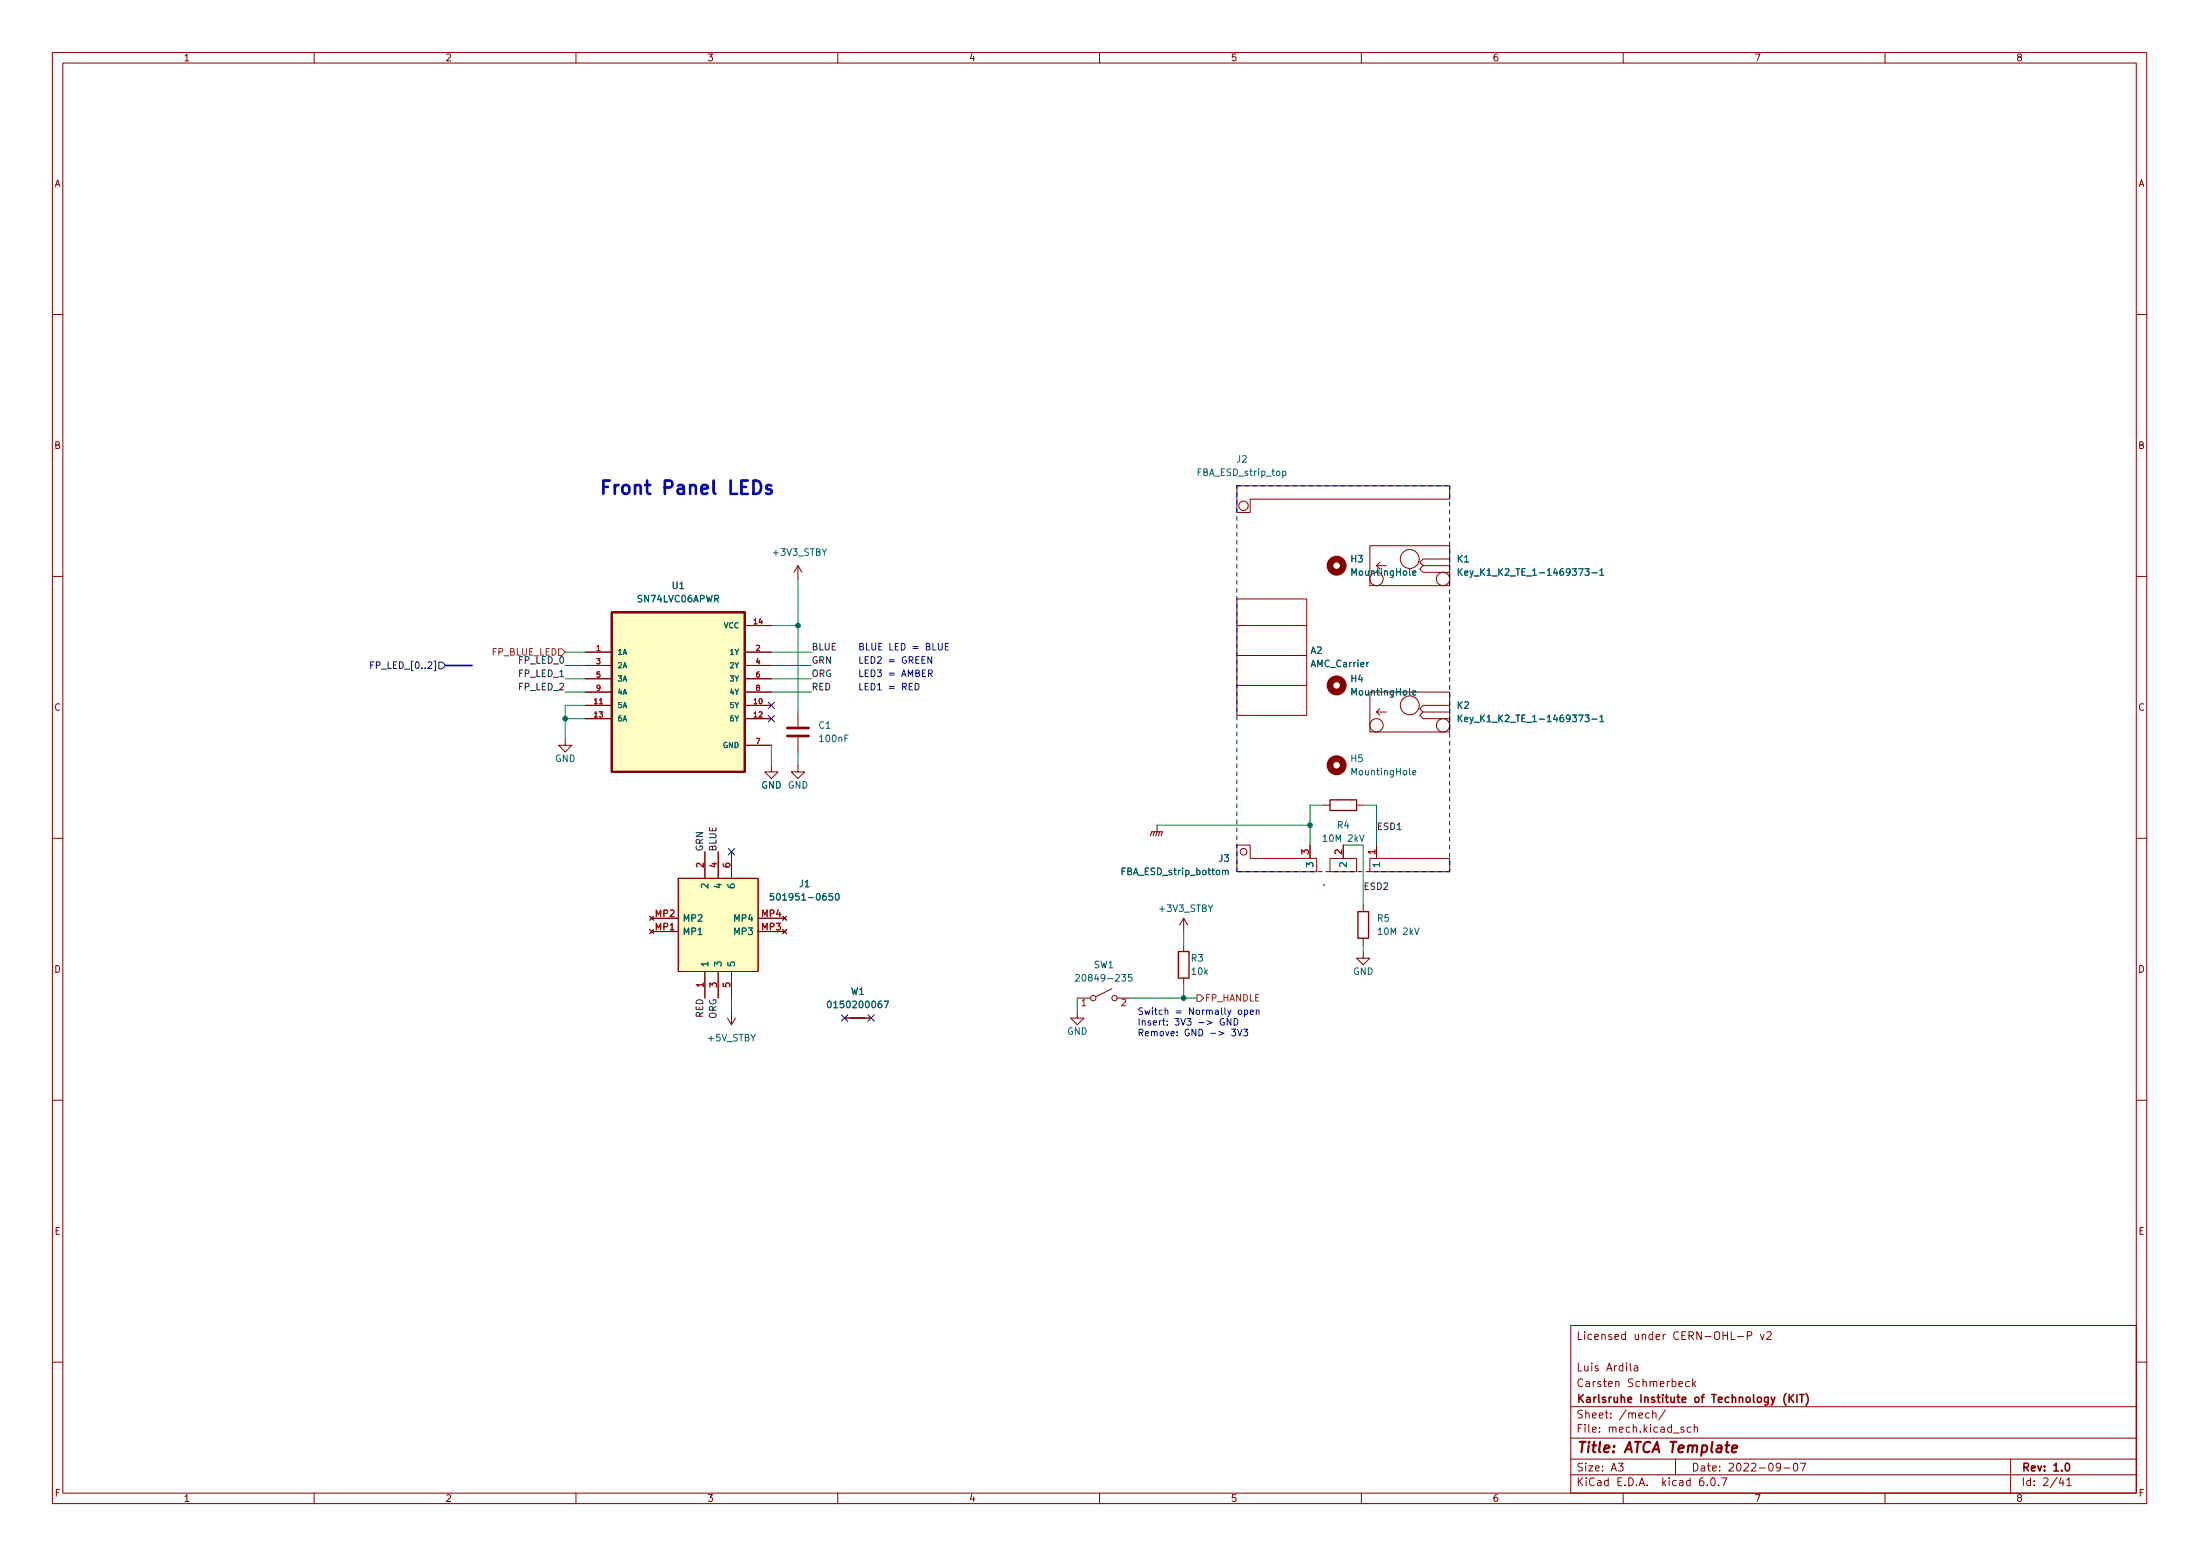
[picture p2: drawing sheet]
<svg xmlns="http://www.w3.org/2000/svg" width="420mm" height="297mm" viewBox="0 0 420 297" stroke-linecap="round" stroke-linejoin="round" font-family="sans-serif">
<g fill="none" stroke="#840000" stroke-width=".19">
<path d="M10 10h400v277h-400zM12 12h396v273h-396zM60 10v2M110 10v2M160 10v2M210 10v2M260 10v2M310 10v2M360 10v2M10 60h2M408 60h2M236.2 92.7h40.7v2.6h-38.1v2.5h-2.6z"/>
<path d="M10 110h2M142.2 119.4h5.1M152.4 108l-.8 1.3M152.4 108v2.5M152.4 108l.8 1.3M236.2 114.3h13.4v22.3h-13.4zM236.2 119.4h13.4M261.6 104.2h15.3v7.6h-15.3zM262.9 108l.6 .6M263.5 107.4l-.6 .6h1.9M271.8 108l-.7 .6 .7 .7h5.1M276.9 106.7h-5.1l-.7 .7 .7 .6h5.1"/>
<path d="M408 110h2M111.8 124.5h5M111.8 134.7h5M111.8 137.2h5M111.8 127h5M111.8 129.6h5M111.8 132.1h5M142.2 124.5h5.1M142.2 134.7h5.1M142.2 137.2h5.1M142.2 127h5.1M142.2 129.6h5.1"/>
<path d="M142.2 132.1h5.1M152.4 135.9v2.8M236.2 130.8h13.4M236.2 125.1h13.4M261.6 132.1h15.3v7.6h-15.3zM262.9 135.9l.6 .7M263.5 135.3l-.6 .6h1.9M271.8 135.9l-.7 .7 .7 .6h5.1M276.9 134.7h-5.1l-.7 .6 .7 .6h5.1M107.9 141v1.3h1.3l-1.3 1.2-1.2-1.2h1.2M142.2 142.3h5.1M147.3 146.1v1.3h1.3l-1.3 1.2-1.3-1.2h1.3"/>
<path d="M152.4 146.1v1.3h1.3l-1.3 1.2-1.3-1.2h1.3M152.4 140.8v2.7M221 157.5v1.3M252.7 153.7h1.3M259.1 153.7h1.2M10 160h2M124.1 177.5l.7 .7M124.1 174.9l.7 .8M124.5 177.8h5M124.5 175.3h5M124.8 177.5l-.7 .7M124.8 174.9l-.7 .8"/>
<path d="M129.5 167.7h15.3v17.8h-15.3zM134.6 162.6v5.1M137.2 162.6v5.1M139.7 162.6v5.1M144.8 177.8h5.1M144.8 175.3h5.1M149.5 177.5l.7 .7M149.5 174.9l.7 .8M150.2 177.5l-.7 .7M150.2 174.9l-.7 .8M226.1 175.3l-.8 1.3M226.1 175.3v2.5"/>
<path d="M226.1 175.3l.7 1.3M236.2 161.3h2.6v2.6h12.7v2.5h-15.3zM250.2 161.3v2.6M252.7 168.9h.1M254 163.9h5.1v2.5h-5.1zM256.5 161.3v2.6M260.3 172.8v1.2M260.3 179.1v1.3M261.6 163.9h15.3v2.5h-15.3zM262.9 161.3v2.6M408 160h2M134.6 185.5v5"/>
<path d="M137.2 185.5v5M138.9 194.3l.8 1.3M139.7 185.5v5M139.7 193.1v2.5M140.5 194.3l-.8 1.3M161.3 194.3h5.1M205.7 193.1v1.2h1.3l-1.3 1.3-1.2-1.3h1.2M205.7 190.5h2.6M212.3 188.8l-3 1.5M213.4 190.5h2.5M226.1 180.4v1.2M226.1 186.7v1.3"/>
<path d="M260.3 181.6v1.3h1.3l-1.3 1.3-1.2-1.3h1.2M10 210h2M408 210h2M300 253h108v32h-108zM331.9 255.1h1.1M333.7 255l.7-.1 .2-.2-.1-.3-.2-.2h-.6v1.5M336.2 254.7l.4 1 .3-1M337.4 254.4l.6-.2 .2 .2 .1 .2-.9 1.1h.9M10 260h2M300 278.5h108M300 274.5h108M300 268.5h108"/>
<path d="M309.1 279.3h.9l-.5 .6 .4 .1v.7l-.2 .1-.6-.1M311.4 260.2v1.3l.2 .2M312.1 260.8h.6l.1 .9M312.8 261.1h-.5a.29 .29 0 0 0-.2 .3 .29 .29 0 0 0 .2 .3l.5-.1M315 269.8l-.4-.1-.3 .3 .1 .6h.6M315.6 269.9l.3-.2 .3 .1 .1 .9M315.6 269.2v1.5M318.1 269.1l-1.3 2M320 278.5v3M320.6 264.2l.8-.1-.1-.3-.4-.1-.3 .2 .1 .7h.6M321.6 272.5l-.4-.1-.2 .2 .1 .2 .5 .2v.3h-.6M322.6 263.8l-.4-.1-.3 .3 .2 .6h.5"/>
<path d="M322.9 272.5l-.4-.1-.3 .3 .2 .6h.5M323.3 263.2v1.5M323.4 264.1l.4 .6M323.6 272.6l.2-.2 .3 .1 .1 .9M323.6 271.9v1.5M323.8 263.7l-.5 .6M340.1 280l-.3 .2h-.3l-.3-.2 .2-.6 .4-.1 .2 .2a.99 .99 0 0 1-.4 1.3h-.2M342.7 279.4l.2-.1a.8 .8 0 0 1 .5 .8 .8 .8 0 0 1-.5 .7 1 1 0 0 1-.2-1.4zM343.8 279.3h1.1l-.7 1.5M384 278.5v6.5M408 260h2M60 285v2"/>
<path d="M110 285v2M160 285v2M210 285v2M260 285v2M300 281.5h108M310 285v2M325.3 282.1a.59 .59 0 0 0-.7 .7v.5l.1 .2 .4 .1 .3-.1v-.5l-.1-.2-.4-.1-.3 .3M326.1 283.5v.1M326.8 282.3l.3-.2a.8 .8 0 0 1 .5 .8 .8 .8 0 0 1-.5 .7l-.3-.1-.1-.5zM328.2 283.5v.1M328.8 282.1h1l-.7 1.5M340.7 280.2h1.2"/>
<path d="M360 285v2M393.6 282l-.3 1.1h.9M394 282.6v1M394.7 282.5l.4-.4v1.5M394.7 283.6h.9"/>
<circle cx="237.5" cy="96.6" r=".9"/>
<circle cx="262.9" cy="110.5" r="1.27"/>
<circle cx="269.2" cy="106.7" r="1.8"/>
<circle cx="275.6" cy="110.5" r="1.27"/>
<circle cx="262.9" cy="138.5" r="1.27"/>
<circle cx="269.2" cy="134.7" r="1.8"/>
<circle cx="275.6" cy="138.5" r="1.27"/>
<circle cx="237.5" cy="162.6" r=".63"/>
<circle cx="208.8" cy="190.5" r=".51"/>
<circle cx="212.9" cy="190.5" r=".51"/>
</g>
<path d="M341.1 266a1.73 1.73 0 0 0 0 2.3M341.7 266.2v1.5M341.9 266.9l.6 .8M342.5 266.2l-.8 .9M343.2 266.2v1.5M343.7 266.2h.8M344.1 266.2v1.5M344.9 266a1.73 1.73 0 0 1 0 2.3M394.6 279.4l.2-.1a.8 .8 0 0 1 .5 .8 .8 .8 0 0 1-.5 .7 1 1 0 0 1-.2-1.4z" fill="none" stroke="#840000" stroke-width=".3"/>
<path d="M329.5 275.9h.8M330.8 276.6l.9-.2v-.4l-.6-.1-.3 .3v.9h.8" fill="none" stroke="#840000" stroke-width=".4"/>
<path d="M254 152.7h5.1v2h-5.1zM259.3 174h2.1v5.1h-2.1zM162.6 194.3h2.5M225 181.6h2.1v5.1h-2.1z" fill="none" stroke="#840000" stroke-width=".25"/>
<g fill="none" stroke="#006464" stroke-width=".19">
<path d="M245 90l.3-.1 .3 .3-.1 .5h-.5M269.8 109.4l.6-.1-.1-.3h-.3l-.2 .2 .1 .6h.4M278.5 108.6v1.2M278.7 109.1l.5 .7M279.2 108.6l-.7 .7M279.7 109.4l.6-.1v-.3h-.4l-.2 .2 .1 .6h.5M304 109.3h1M305.5 108.9l.4-.3v1.2M305.5 109.8h.8M269.8 132.3l.6-.2-.1-.2-.3-.1-.2 .2 .1 .6h.4M278.5 136.5v1.3M278.7 137l.5 .8"/>
<path d="M279.2 136.5l-.7 .7M279.7 137.3l.6-.1v-.2l-.4-.1-.2 .2 .1 .6h.5M304 137.3h1M305.5 136.9l.4-.4v1.3M305.5 137.8h.8M151.4 149.3a.59 .59 0 0 0-.7 .5 .59 .59 0 0 0 .7 .6l.1-.5h-.2M152.8 149.2v1.3l-.8-1.3v1.3M153.4 149.2a.64 .64 0 0 1 .7 .6 .64 .64 0 0 1-.7 .7zM269.8 147.5l.6-.1-.1-.3h-.3l-.2 .2 .1 .6h.4M147.7 170.6h-.6v.6l.2-.2 .4 .1 .1 .2-.1 .4-.1 .1-.5-.1M159.7 170.6h.1a.68 .68 0 0 1 .5 .6 .68 .68 0 0 1-.5 .6 .84 .84 0 0 1-.1-1.2zM233.5 166.3l.2-.2 .3 .1v.8"/>
<path d="M234 166.3l.2-.2 .3 .1 .1 .8M158.1 191.2l.2-.1a.68 .68 0 0 1 .5 .6 .68 .68 0 0 1-.5 .7l-.3-.5zM168.8 191.1h.9l-.5 1.3M205.4 186.2l.5-.2 .3 .4-.8 .9h.8M216.1 186h-.6v.6l.2-.1 .4 .1 .1 .2-.1 .4-.1 .1-.5-.1"/>
</g>
<g fill="#ffffc2" stroke="#ffffc2" stroke-width=".19">
<path d="M129.5 167.7h15.3v17.8h-15.3z"/>
<path d="M116.8 116.9h25.4v30.5h-25.4z"/>
</g>
<path d="M150.4 139h4M150.4 140.5h4" fill="none" stroke="#840000" stroke-width=".51"/>
<g fill="none" stroke="#840000" stroke-width="1.3">
<circle cx="255.3" cy="108" r="1.27"/>
<circle cx="255.3" cy="130.8" r="1.27"/>
<circle cx="255.3" cy="146.1" r="1.27"/>
</g>
<path d="M219.7 159.5l.3-.7h2l-.3 .7M220.5 158.8l-.3 .7M221 158.8l-.3 .7M221.5 158.8l-.3 .7" fill="none" stroke="#840000" stroke-width=".2"/>
<path d="M116.8 116.9h25.4v30.5h-25.4z" fill="none" stroke="#840000" stroke-width=".41"/>
<g fill="none" stroke="#000084" stroke-width=".19">
<path d="M70.8 126.9h.4M71.4 126.3h-.6v1.3M83.8 126.4h.7l.6 .6-.6 .7h-.7zM146.7 134l1.2 1.3M146.7 136.6l1.2 1.2M147.9 134l-1.2 1.3M147.9 136.6l-1.2 1.2M139.1 162l1.2 1.2M140.3 162l-1.2 1.2M160.7 193.7l1.2 1.3M161.9 193.7l-1.2 1.3M165.8 193.7l1.2 1.3"/>
<path d="M167 193.7l-1.2 1.3"/>
</g>
<path d="M106.7 123.9h.6l.6 .6-.6 .6h-.6zM228.6 189.9h.6l.7 .6-.7 .7h-.6z" fill="none" stroke="#725600" stroke-width=".19"/>
<g fill="none" stroke="#0000c2" stroke-width=".19">
<path d="M174.8 130.4a.64 .64 0 0 1 .7 .7 .64 .64 0 0 1-.7 .6zM177.3 128.6l.6-.1 .2-.2-.1-.3-.7-.1v1.3M177.6 128.6l.5 .6M177.9 125.4v1.2l-.7-1.2v1.2M179.2 122.8v1l.2 .3h.3l.2-.3v-1M180.5 123.4h.5M181.1 122.8h-.6v1.3h.6M233.8 194.5a.59 .59 0 0 0-.8 .6 .59 .59 0 0 0 .8 .5v-.4h-.2M235.1 194.4v1.3l-.7-1.3v1.3M235.2 196.5h.8l-.4 .5 .3 .1v.5l-.1 .1-.6-.1M235.7 194.4a.64 .64 0 0 1 .7 .7 .64 .64 0 0 1-.7 .6zM236.4 196.5l.4 1.2 .4-1.2"/>
<path d="M236.6 192.9l.3-.1 .2 .3v.3l-.2 .3-.3-.1-.1-.2zM237.5 196.5h.8l-.4 .5 .3 .1v.5l-.1 .1-.6-.1M237.7 192.9l.4-.1 .2 .3-.1 .5h-.5M237.7 192.8v1.3M238.8 193.2l.6-.1-.1-.2-.3-.1-.2 .2v.6h.5M239.9 192.9l.2-.1 .3 .1 .1 .8M239.9 192.8v.9"/>
</g>
<path d="M143.9 91.7a1.34 1.34 0 0 1 1.4 .9 1.34 1.34 0 0 1-.4 1.6l-1 .1zM147.3 92.7l-.6-.1-.4 .3 .1 .4 .9 .3 .1 .2-.1 .4-.3 .1-.7-.1" fill="none" stroke="#0000c2" stroke-width=".51"/>
<path d="M236.2 92.7h40.7M276.9 92.7v73.7M236.2 166.4v-73.7M276.9 166.4h-40.7" fill="none" stroke="#0000c2" stroke-width=".19" stroke-dasharray=".8 .8"/>
<path d="M85.1 127h5.1" fill="none" stroke="#000084" stroke-width=".3"/>
<g fill="none" stroke="#009600" stroke-width=".19">
<path d="M147.3 119.4h5.1M152.4 110.5v25.4M107.9 137.2h3.9M107.9 127h3.9M107.9 129.6h3.9M107.9 132.1h3.9M107.9 124.5h3.9M111.8 134.7h-3.9v6.3M147.3 127h7.6M147.3 129.6h7.6M147.3 132.1h7.6M147.3 124.5h7.6"/>
<path d="M147.3 142.3v3.8M152.4 143.5v2.6M221 157.5h29.2M252.7 153.7h-2.5v7.6M260.3 153.7h2.6v7.6M226.1 177.8v2.6M256.5 161.3h3.8v11.5M139.7 190.5v2.6M205.7 190.5v2.6M215.9 190.5h12.7M226.1 188v2.5M260.3 180.4v1.2"/>
</g>
<g fill="#009600" stroke="#009600" stroke-width=".19">
<circle cx="250.2" cy="157.5" r=".46"/>
<circle cx="226.1" cy="190.5" r=".46"/>
<circle cx="152.4" cy="119.4" r=".46"/>
<circle cx="107.9" cy="137.2" r=".46"/>
</g>
<text font-size="3.5" fill="#0000c2" x="114.3" y="94.4">Front Panel LEDs</text>
<text font-size="2.8" fill="#840000" x="301" y="277.3">Title: ATCA Template</text>
<g font-size="2.1" fill="#840000">
<text x="301" y="255.8">Licensed under CERN-OHL-P v2</text>
<text x="301" y="261.8">Luis Ardila</text>
<text x="301" y="267.8">Karlsruhe Institute of Technology (KIT)</text>
<text x="301" y="264.8">Carsten Schmerbeck</text>
<text x="301" y="273.5">File: mech.kicad_sch</text>
<text x="301" y="270.8">Sheet: /mech/</text>
<text x="301" y="280.9">Size: A3</text>
<text x="323" y="280.9">Date: 2022-09-07</text>
<text x="386" y="280.9">Rev: 1.0</text>
<text x="301" y="283.7">KiCad E.D.A. kicad 6.0.7</text>
<text x="386" y="283.7">Id: 2/41</text>
</g>
<g font-size="1.8" fill="#840000">
<text x="35" y="11.7">1</text>
<text x="85" y="11.7">2</text>
<text x="135" y="11.7">3</text>
<text x="185" y="11.7">4</text>
<text x="235" y="11.7">5</text>
<text x="285" y="11.7">6</text>
<text x="335" y="11.7">7</text>
<text x="385" y="11.7">8</text>
<text x="10.3" y="35.7">A</text>
<text x="408.3" y="35.7">A</text>
<text x="10.3" y="85.7">B</text>
<text x="408.3" y="85.7">B</text>
<text x="10.3" y="135.7">C</text>
<text x="408.3" y="135.7">C</text>
<text x="10.3" y="185.7">D</text>
<text x="408.3" y="185.7">D</text>
<text x="10.4" y="235.7">E</text>
<text x="408.4" y="235.7">E</text>
<text x="10.4" y="285.7">F</text>
<text x="35" y="286.7">1</text>
<text x="85" y="286.7">2</text>
<text x="135" y="286.7">3</text>
<text x="185" y="286.7">4</text>
<text x="235" y="286.7">5</text>
<text x="285" y="286.7">6</text>
<text x="335" y="286.7">7</text>
<text x="385" y="286.7">8</text>
<text x="408.4" y="285.7">F</text>
</g>
<g font-size="1.8" fill="#006464">
<text x="236.2" y="88.3">J2</text>
<text x="228.8" y="90.8">FBA_ESD_strip_top</text>
<text x="147.8" y="106.1">+3V3_STBY</text>
<text x="258" y="107.4">H3</text>
<text x="278.3" y="107.4">K1</text>
<text x="128.4" y="112.4">U1</text>
<text x="258.4" y="109.9">MountingHole</text>
<text x="280.4" y="109.9">Key_K1_K2_TE_1-1469373-1</text>
<text x="121.9" y="115">SN74LVC06APWR</text>
<text x="250.3" y="124.8">A2</text>
<text x="250.5" y="127.4">AMC_Carrier</text>
<text x="258" y="130.2">H4</text>
<text x="258.4" y="132.8">MountingHole</text>
<text x="278.3" y="135.3">K2</text>
<text x="280.4" y="137.8">Key_K1_K2_TE_1-1469373-1</text>
<text x="156.4" y="139.1">C1</text>
<text x="156.7" y="141.6">100nF</text>
<text x="106" y="145.5">GND</text>
<text x="258" y="145.5">H5</text>
<text x="258.4" y="148">MountingHole</text>
<text x="145.4" y="150.5">GND</text>
<text x="253" y="160.7">10M 2kV</text>
<text x="255.4" y="158.2">R4</text>
<text x="214.4" y="167">FBA_ESD_strip_bottom</text>
<text x="232.8" y="164.5">J3</text>
<text x="250.8" y="165.4" transform="rotate(-90 250.8 165.4)">3</text>
<text x="257.2" y="165.4" transform="rotate(-90 257.2 165.4)">2</text>
<text x="263.5" y="165.4" transform="rotate(-90 263.5 165.4)">1</text>
<text x="135.3" y="169.4" transform="rotate(-90 135.3 169.4)">2</text>
<text x="137.8" y="169.4" transform="rotate(-90 137.8 169.4)">4</text>
<text x="140.3" y="169.4" transform="rotate(-90 140.3 169.4)">6</text>
<text x="148.5" y="171.9">501951-0650</text>
<text x="152.7" y="169.4">J1</text>
<text x="130.3" y="178.5">MP1</text>
<text x="130.3" y="175.9">MP2</text>
<text x="140.4" y="178.5">MP3</text>
<text x="140.4" y="175.9">MP4</text>
<text x="221.5" y="174.1">+3V3_STBY</text>
<text x="263.1" y="175.9">R5</text>
<text x="263.5" y="178.5">10M 2kV</text>
<text x="135.3" y="184.7" transform="rotate(-90 135.3 184.7)">1</text>
<text x="137.8" y="184.7" transform="rotate(-90 137.8 184.7)">3</text>
<text x="140.3" y="184.7" transform="rotate(-90 140.3 184.7)">5</text>
<text x="208.9" y="184.8">SW1</text>
<text x="227.5" y="183.6">R3</text>
<text x="162.5" y="189.9">W1</text>
<text x="206.6" y="187.4">20849-235</text>
<text x="227.7" y="186.1">10k</text>
<text x="258.4" y="186.1">GND</text>
<text x="158.9" y="192.4">0150200067</text>
<text x="203.8" y="197.5">GND</text>
<text x="135.3" y="198.8">+5V_STBY</text>
</g>
<g font-size="1.8" fill="#725600">
<text x="93.9" y="125.1">FP_BLUE_LED</text>
<text x="230.1" y="191.2">FP_HANDLE</text>
</g>
<g font-size="1.8" fill="#0f0f0f">
<text x="154.9" y="124.1">BLUE</text>
<text x="99.2" y="131.8">FP_LED_2</text>
<text x="99.2" y="129.2">FP_LED_1</text>
<text x="99.2" y="126.7">FP_LED_0</text>
<text x="154.9" y="126.7">GRN</text>
<text x="154.9" y="131.8">RED</text>
<text x="154.9" y="129.2">ORG</text>
<text x="262.9" y="158.4">ESD1</text>
<text x="134.3" y="162.6" transform="rotate(-90 134.3 162.6)">GRN</text>
<text x="136.8" y="162.6" transform="rotate(-90 136.8 162.6)">BLUE</text>
<text x="260.3" y="169.9">ESD2</text>
<text x="134.3" y="194.3" transform="rotate(-90 134.3 194.3)">RED</text>
<text x="136.8" y="194.6" transform="rotate(-90 136.8 194.6)">ORG</text>
</g>
<g font-size="1.8" fill="#0000c2">
<text x="163.8" y="124.1">BLUE LED = BLUE</text>
<text x="163.8" y="129.2">LED3 = AMBER</text>
<text x="163.8" y="126.7">LED2 = GREEN</text>
<text x="163.8" y="131.8">LED1 = RED</text>
<text x="217.2" y="193.7">Switch = Normally open</text>
<text x="217.2" y="195.8">Insert: 3V3 -&gt; GND</text>
<text x="217.2" y="197.8">Remove: GND -&gt; 3V3</text>
</g>
<text font-size="1.8" fill="#000084" x="71.7" y="127.7">FP_LED_[0..2]</text>
<g font-size="1.8" fill="#a90000">
<text x="134.4" y="165.6" transform="rotate(-90 134.4 165.6)">2</text>
<text x="136.9" y="165.6" transform="rotate(-90 136.9 165.6)">4</text>
<text x="139.4" y="165.6" transform="rotate(-90 139.4 165.6)">6</text>
<text x="249.9" y="163.1" transform="rotate(-90 249.9 163.1)">3</text>
<text x="256.3" y="163.1" transform="rotate(-90 256.3 163.1)">2</text>
<text x="262.6" y="163.1" transform="rotate(-90 262.6 163.1)">1</text>
<text x="125.2" y="177.6">MP1</text>
<text x="125.2" y="175">MP2</text>
<text x="145.5" y="177.6">MP3</text>
<text x="145.5" y="175">MP4</text>
<text x="134.4" y="188.5" transform="rotate(-90 134.4 188.5)">1</text>
<text x="136.9" y="188.5" transform="rotate(-90 136.9 188.5)">3</text>
<text x="139.4" y="188.5" transform="rotate(-90 139.4 188.5)">5</text>
<text x="206.5" y="192.1">1</text>
<text x="214.1" y="192.1">2</text>
</g>
<g font-size="1.4" fill="#006464">
<text x="138.2" y="119.9">VCC</text>
<text x="117.9" y="125">1A</text>
<text x="139.5" y="125">1Y</text>
<text x="117.9" y="127.5">2A</text>
<text x="117.9" y="130.1">3A</text>
<text x="139.5" y="127.5">2Y</text>
<text x="139.5" y="130.1">3Y</text>
<text x="117.9" y="135.2">5A</text>
<text x="117.9" y="137.7">6A</text>
<text x="117.9" y="132.6">4A</text>
<text x="139.5" y="135.2">5Y</text>
<text x="139.5" y="137.7">6Y</text>
<text x="139.5" y="132.6">4Y</text>
<text x="138.1" y="142.8">GND</text>
</g>
<g font-size="1.4" fill="#a90000">
<text x="144" y="119.2">14</text>
<text x="113.9" y="124.2">1</text>
<text x="144.4" y="124.2">2</text>
<text x="113.9" y="126.8">3</text>
<text x="113.9" y="129.3">5</text>
<text x="113.9" y="131.9">9</text>
<text x="144.4" y="126.8">4</text>
<text x="144.4" y="129.3">6</text>
<text x="144.4" y="131.9">8</text>
<text x="113.5" y="134.4">11</text>
<text x="113.5" y="136.9">13</text>
<text x="144" y="134.4">10</text>
<text x="144" y="136.9">12</text>
<text x="144.4" y="142">7</text>
</g>
</svg>
